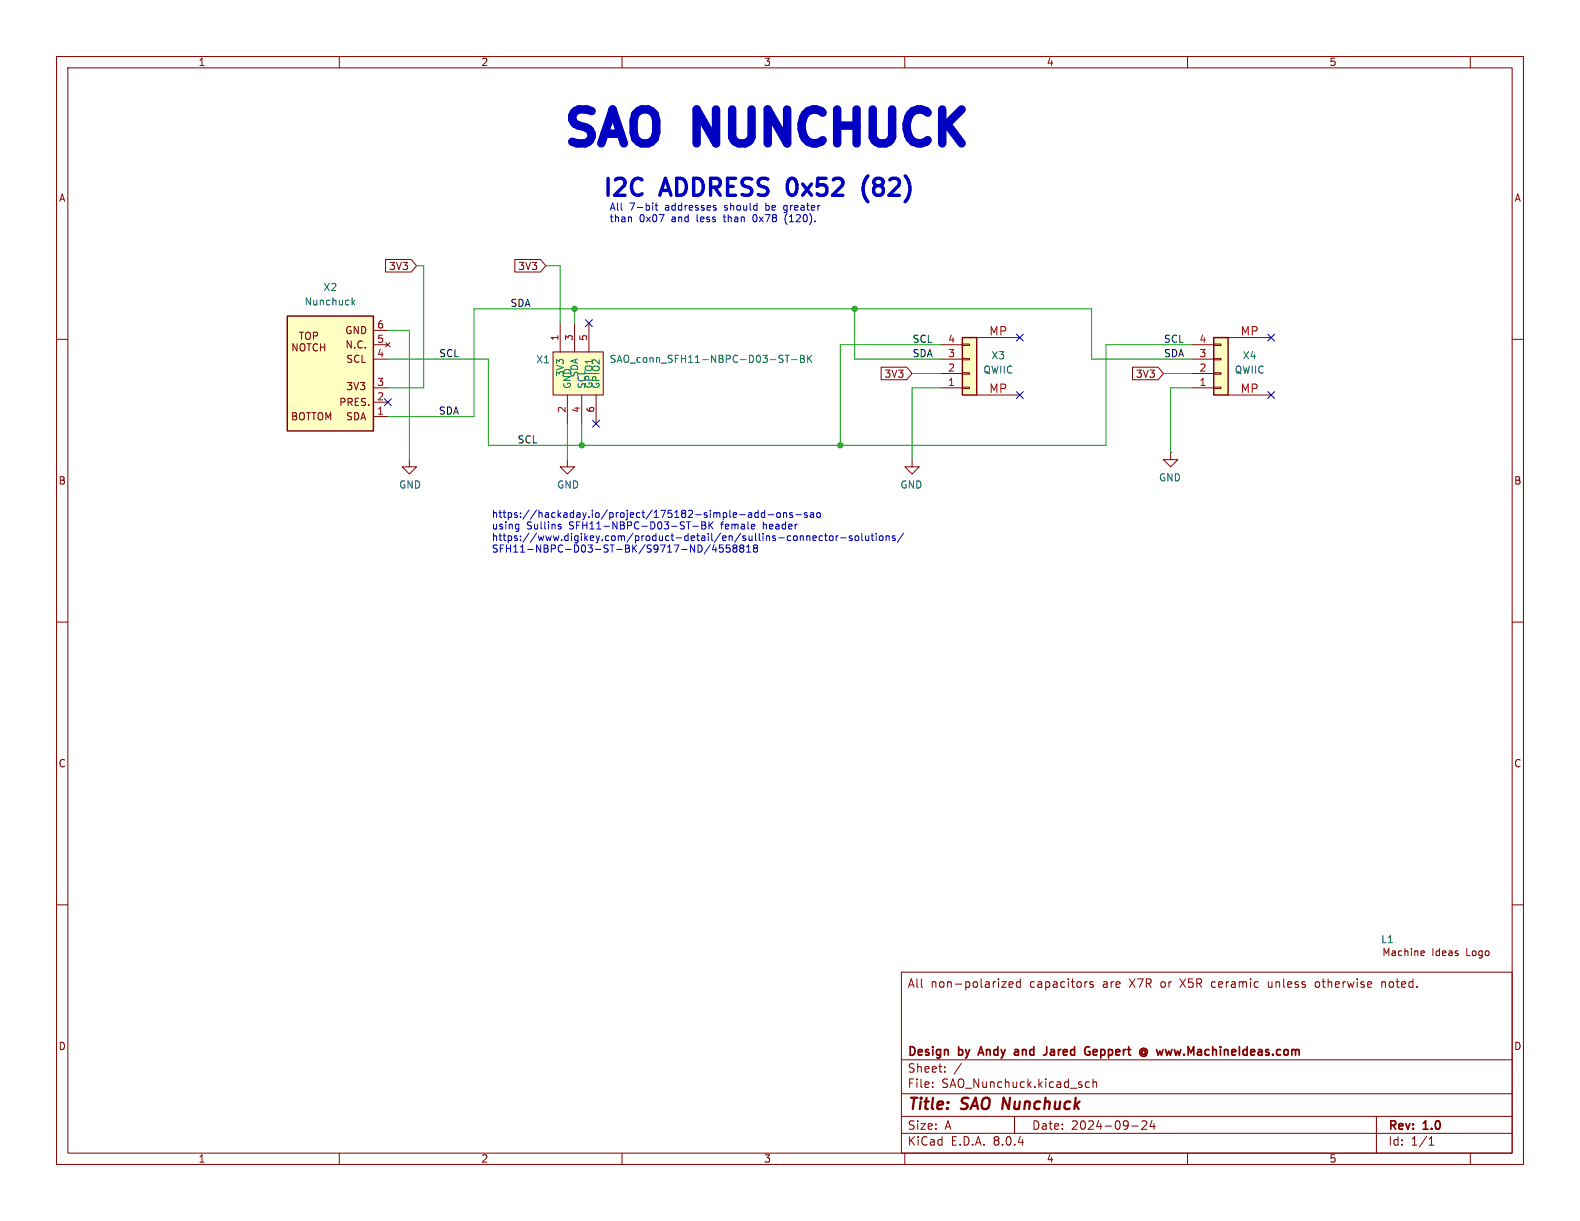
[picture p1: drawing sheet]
<svg xmlns="http://www.w3.org/2000/svg" width="279mm" height="216mm" viewBox="0 0 279 216" stroke-linecap="round" stroke-linejoin="round" font-family="sans-serif">
<g fill="none" stroke="#840000" stroke-width=".18">
<path d="M10 10h259.4v195.9h-259.4zM12 12h255.4v191.9h-255.4zM60 10v2M110 10v2M160 10v2M210 10v2M260 10v2M10 60h2M267.4 60h2M72.4 81.3v1.3h1.3l-1.3 1.2-1.3-1.2h1.3M10 110h2M267.4 110h2"/>
<path d="M10 160h2M267.4 160h2M159.4 171.9h108v32h-108zM177.1 173.6h.8l-.8 1h.8M178.4 174.1l.7-.2v-.2l-.5-.1-.2 .2 .1 .7h.6M180.4 173.7l-.4-.1-.3 .3v.4l.2 .2h.5M180.4 173.1v1.5M193.3 173.7l-.4-.1-.2 .2 .1 .2 .5 .2v.3h-.6M214.3 173.7v.7M224.3 173.6v.8l.2 .2M233.1 173.6l-.4 .1-.1 .2v.5l.5 .2M244.4 173.6v1"/>
<path d="M244.9 173.7l-.3-.1-.2 .1M159.4 197.4h108M159.4 193.4h108M159.4 187.4h108M164.9 192.1v.2M164.9 191.4v.1M167.1 189.4v.2M167.1 188.7v.1M170 188l-1.3 1.9M179.4 197.4v3M192.6 191.4l-.4-.1-.3 .3v.4l.2 .2h.5M193.3 191.4l.2-.1 .4 .1v.9"/>
<path d="M193.3 190.8v1.5M200.1 199.1h1.2M201.9 198.3l.6-.1 .2 .1 .1 .3-.9 1.1h.9M203.7 198.1l-.3 1.1h.9M204.1 198.7v1M243.4 197.4v6.5M60 203.9v2M110 203.9v2M159.4 200.4h108M160 203.9v2M210 203.9v2M252.7 202.5h.9"/>
<path d="M252.7 201.4l.4-.4v1.5M260 203.9v2"/>
</g>
<path d="M173.1 186.1h.7M173.5 185.1l-.5 1.5M179.6 185.6h.3l.2 .2M180.1 186.5l-.5 .1M180.1 185.9l-.5 .1M185.1 185.1v1l-.2 .4M186 185.6h-.2M186 186a.29 .29 0 0 0-.3 .3 .29 .29 0 0 0 .3 .3M192.5 185.9h.2v.6M193.8 185.6h-.3l-.2 .2 .1 .7 .4 .1M194 185.9l-.7 .2" fill="none" stroke="#840000" stroke-width=".3"/>
<path d="M50.8 55.9h15.2v20.3h-15.2z" fill="#ffffc2"/>
<path d="M50.8 55.9h15.2v20.3h-15.2z" fill="none" stroke="#840000" stroke-width=".25"/>
<g fill="none" stroke="#840000" stroke-width=".18">
<path d="M52.9 58.7h.8M53.3 58.7v1.3M54.2 58.8l.1-.1a.43 .43 0 0 1 .6 .5v.4a.42 .42 0 0 1-.4 .4 .42 .42 0 0 1-.5-.4v-.4zM55.4 59.4l.6-.1 .2-.1-.1-.3-.7-.2v1.3M66 58.4h2.6M52.5 60.8v1.3l-.7-1.3v1.3M53.2 60.8h.2a.43 .43 0 0 1 .5 .4v.4a.42 .42 0 0 1-.4 .5 .42 .42 0 0 1-.4-.5v-.4zM54.3 60.8h.7M54.6 60.8v1.3M56.2 60.9a.6 .6 0 0 0-.9 .4 .6 .6 0 0 0 .6 .8l.3-.2M56.7 60.8v1.3M56.7 61.4h.7"/>
<path d="M57.4 60.8v1.3M66 73.7h2.6M66 71.1h2.6M66 68.6h2.6M66 63.5h2.6M66 61h2.6M68.2 60.6l.8 .7M69 60.6l-.8 .7"/>
</g>
<path d="M62.3 52.6v1.3M62.4 53.4l.3 .5M62.7 53.1l-.4 .5" fill="none" stroke="#006464" stroke-width=".18"/>
<path d="M214.6 59.7h2.6v10.2h-2.6z" fill="#ffffc2"/>
<path d="M217.2 59.7h7.6M210.8 68.6h3.8M210.8 66h3.8M210.8 63.5h3.8M210.8 61h3.8M214.6 60.8h1.3v.3h-1.3zM214.6 63.4h1.3v.2h-1.3zM214.6 65.9h1.3v.3h-1.3zM214.6 68.5h1.3v.2h-1.3zM217.2 69.9h7.6" fill="none" stroke="#840000" stroke-width=".18"/>
<path d="M214.6 59.7h2.6v10.2h-2.6z" fill="none" stroke="#840000" stroke-width=".25"/>
<path d="M97.8 62.2h8.9v7.7h-8.9z" fill="#ffffc2"/>
<g fill="none" stroke="#840000" stroke-width=".18">
<path d="M99.1 57.2v5M101.6 57.2v5M104.1 57.2v5M97.8 62.2h8.9v7.7h-8.9zM100.3 69.9v5M102.9 69.9v5M105.4 69.9v5M100.3 81.3v1.3h1.3l-1.3 1.2-1.2-1.2h1.2M161.3 81.3v1.3h-1.3l1.3 1.2 1.3-1.2h-1.3M207 80v1.3h-1.3l1.3 1.3 1.3-1.3h-1.3M207 80h.1M251.5 168.1l.3 .1 .1 .2-.6 .2"/>
<path d="M251.8 168.9l-.3 .1"/>
</g>
<path d="M138.8 62.8h.8M139.2 62.8v1.3M140 63.6h.9M141.6 62.8h.4l.2 .3-.2 .3 .2 .1 .1 .3-.3 .3h-.4zM141.6 63.4h.4M142.8 62.8v1.3M143 63.4l.5 .7M143.5 62.8l-.7 .7" fill="none" stroke="#006464" stroke-width=".18"/>
<path d="M170.2 59.7h2.5v10.2h-2.5z" fill="#ffffc2"/>
<g fill="none" stroke="#840000" stroke-width=".18">
<path d="M68.2 45.9h4.5l1 1.1-1 1.1h-4.5zM91 45.9h4.6l.9 1.1-.9 1.1h-4.6zM172.7 59.7h7.6M155.8 64.9h4.5l1 1.1-1 1.2h-4.5zM166.4 68.6h3.8M166.4 66h3.8M166.4 63.5h3.8M166.4 61h3.8M170.2 60.8h1.2v.3h-1.2zM170.2 63.4h1.2v.2h-1.2zM170.2 65.9h1.2v.3h-1.2zM170.2 68.5h1.2v.2h-1.2z"/>
<path d="M172.7 69.9h7.6M200.3 64.9h4.5l.9 1.1-.9 1.2h-4.5z"/>
</g>
<path d="M170.2 59.7h2.5v10.2h-2.5z" fill="none" stroke="#840000" stroke-width=".25"/>
<g fill="none" stroke="#0000c2" stroke-width=".18">
<path d="M111.6 38.4l.1 .8M115.4 35.9v.1M115.4 36.3v.9M116 35.9v1.1l.3 .2M126.3 36.7l.3 .1 .1 .2-.2 .2h-.3M133.3 38l-.2 .4 .2 .8M138.6 37.5l.2 .1M138.6 36.4v.5l.2 .3M138.9 38.3v.9l.3 .5M91.4 92.7l.3 .1M91.7 92.7v1.1M91.7 93.5h-.3"/>
<path d="M98.9 93.1l.3 .1v.2l-.1 .1h-.3M98.9 92.7l.3 .1M122.5 93.1h1M124.1 92.3v1.2l.7-.1v-.3l-.3-.2M124.1 92.9h.4M124.8 92.6l-.3 .3M125.4 92.3v1.2M125.6 92.8l.5 .7M125.6 96.3l-1.1 1.6M126.1 92.3l-.7 .7M126.3 96.3l-.3 .9h.8M126.6 96.8v.8"/>
<path d="M127.2 96.4v.6l.2-.2 .4 .1 .1 .5-.2 .2-.5-.1M128.5 96.4l-.1 .6 .2-.2 .4 .1 .1 .5-.2 .2-.5-.1M129.6 96.7l.2 .2M129.8 96.9l-.2 .2 .1 .4 .1 .1h.3l.2-.2v-.3l-.2-.2M129.8 96.9h.3M130.3 96.7l-.2 .2M130.8 91h1M130.8 96.7l.3 .2M131.1 96.9l-.3 .2v.3l.3 .2h.2l.2-.2v-.3l-.2-.2M131.1 96.9h.2M131.5 96.7l-.2 .2M132 97.6h.7"/>
<path d="M132.4 90.7h.5v.8M132.4 96.4v1.2M132.9 91h-.4l-.2 .2 .2 .3 .4-.1M133.2 96.7l.3 .2M133.5 96.9l-.3 .2 .1 .4 .2 .1h.2l.3-.2-.1-.4-.2-.1M133.5 96.9h.2M134 96.7l-.3 .2M134.1 90.7h-.4l-.2 .2 .1 .5h.5M134.1 90.2v1.3M135.2 90.7h-.3l-.3 .2 .1 .5h.5M135.2 90.2v1.3M135.8 91h1"/>
<path d="M137.4 90.8l.2-.1 .3 .1 .1 .5-.1 .1-.3 .1-.2-.1zM138.6 90.8l.1-.1h.3l.1 .8M138.6 90.7v.8M140.1 90.7h-.3l-.2 .1 .1 .2 .4 .1v.3h-.5M140.7 91h1M141.9 94.7l.2 .2v.7M142.7 94.7v.9M142.7 94.9l.1-.2 .4 .1v.8M142.7 90.7h-.3l-.2 .1 .1 .2 .4 .1v.3h-.5M143.3 90.7h.5l.1 .8M143.8 95.2l.6-.2-.1-.2-.4-.1-.1 .2v.6h.5M143.9 91h-.4l-.2 .2 .2 .3 .4-.1"/>
<path d="M144.5 90.8l.2-.1 .3 .1 .1 .5-.1 .1-.3 .1-.2-.1zM145.4 94.8l-.3-.1-.3 .3 .2 .5h.4M145.8 94.7h.5M146 94.3v1.1l.3 .2M146.8 94.8l.3-.1 .2 .3v.3l-.2 .3-.3-.1-.1-.2zM147.9 94.7v.9M148.2 94.7l-.3 .3M148.7 95.1h.9M150.6 94.8l-.3-.1-.1 .2v.2l.4 .1v.3h-.4M151.3 94.9l.1-.2 .4 .2 .1 .4-.2 .2-.3 .1-.1-.1zM152.4 94.3v1.1l.2 .2M153.1 94.7v.8l.3 .1 .2-.1"/>
<path d="M153.6 94.7v.9M154 94.7h.5M154.2 94.3v1.1l.3 .2M154.9 94.3v.1M154.9 94.7v.9M155.6 94.8l.3-.1 .3 .3v.3l-.3 .3-.3-.1-.1-.2zM156.7 94.9l.2-.2 .3 .1v.8M156.7 94.7v.9M158.3 94.8l-.3-.1-.2 .2v.2l.5 .1v.3h-.5M159.8 94.3l-1.1 1.6"/>
</g>
<path d="M139.4 32.1l-.2 .6 .2 1.3M153.5 31.1a3.4 3.4 0 0 0 0 4.6" fill="none" stroke="#0000c2" stroke-width=".6"/>
<g fill="none" stroke="#009600" stroke-width=".18">
<path d="M68.6 58.4h3.8v22.9M73.7 47h1.2v21.6h-6.3M96.5 47h2.6v10.2M101.6 54.6v2.6M151.1 54.6v8.9h15.3M100.3 74.9v6.4M102.9 74.9v3.8M161.3 66h5.1M166.4 61h-17.8v17.7M166.4 68.6h-5.1v12.7M205.7 66h5.1M210.8 61h-15.2v17.7h-109.2v-15.2h-17.8"/>
<path d="M210.8 63.5h-17.8v-8.9h-109.2v19.1h-15.2M210.8 68.6h-3.8v11.4"/>
</g>
<g fill="none" stroke="#000084" stroke-width=".18">
<path d="M103.5 56.5l1.2 1.3M104.7 56.5l-1.2 1.3M179.7 59.1l1.2 1.2M180.9 59.1l-1.2 1.2M224.2 59.1l1.2 1.2M225.4 59.1l-1.2 1.2M68 70.5l1.2 1.2M69.2 70.5l-1.2 1.2M104.8 74.3l1.2 1.2M106 74.3l-1.2 1.2M179.7 69.2l1.2 1.3M180.9 69.2l-1.2 1.3"/>
<path d="M224.2 69.2l1.2 1.3M225.4 69.2l-1.2 1.3"/>
</g>
<g fill="#009600" stroke="#009600" stroke-width=".18">
<circle cx="151.1" cy="54.6" r=".46"/>
<circle cx="101.6" cy="54.6" r=".46"/>
<circle cx="148.6" cy="78.7" r=".46"/>
<circle cx="102.9" cy="78.7" r=".46"/>
</g>
<g font-size="8.4" fill="#0000c2">
<text x="99.1" y="26.2">SAO</text>
<text x="124.1" y="26.2">NUNCHUCK</text>
</g>
<g font-size="4.2" fill="#0000c2">
<text x="106.4" y="34.9">I2C</text>
<text x="117.2" y="34.9">ADDRESS</text>
<text x="140.7" y="34.9">0x52</text>
<text x="155.1" y="34.9">(82)</text>
</g>
<g font-size="2.8" fill="#840000">
<text x="160.4" y="196.8">Title:</text>
<text x="170.1" y="196.8">SAO Nunchuck</text>
</g>
<g font-size="2.1" fill="#a90000">
<text x="174.8" y="59.4">MP</text>
<text x="219.3" y="59.4">MP</text>
<text x="174.8" y="69.6">MP</text>
<text x="219.3" y="69.6">MP</text>
</g>
<g font-size="2.1" fill="#840000">
<text x="160.4" y="174.9">All</text>
<text x="164.6" y="174.9">non-polarized</text>
<text x="182.1" y="174.9">capacitors</text>
<text x="195.2" y="174.9">are</text>
<text x="200" y="174.9">X7R</text>
<text x="205.7" y="174.9">or</text>
<text x="209.3" y="174.9">X5R</text>
<text x="214.9" y="174.9">ceramic</text>
<text x="225.1" y="174.9">unless</text>
<text x="233.6" y="174.9">otherwise</text>
<text x="245.5" y="174.9">noted.</text>
<text x="160.4" y="189.9">Sheet:</text>
<text x="160.4" y="187.1">Design</text>
<text x="169.6" y="187.1">by</text>
<text x="173.8" y="187.1">Andy</text>
<text x="180.7" y="187.1">and</text>
<text x="186.5" y="187.1">Jared</text>
<text x="194.3" y="187.1">Geppert</text>
<text x="204.6" y="187.1">@ www.MachineIdeas.com</text>
<text x="160.4" y="192.6">File:</text>
<text x="166.5" y="192.6">SAO_Nunchuck.kicad_sch</text>
<text x="160.4" y="202.8">KiCad</text>
<text x="160.4" y="200">Size:</text>
<text x="167.1" y="200">A</text>
<text x="168.1" y="202.8">E.D.A.</text>
<text x="175.7" y="202.8">8.0.4</text>
<text x="182.4" y="200">Date:</text>
<text x="189.4" y="200">2024-09-24</text>
<text x="245.4" y="200.2">Rev:</text>
<text x="245.4" y="202.8">Id:</text>
<text x="249.5" y="202.8">1/1</text>
<text x="251.8" y="200.2">1.0</text>
</g>
<g font-size="1.8" fill="#840000">
<text x="35" y="11.9">1</text>
<text x="85" y="11.9">2</text>
<text x="135" y="11.9">3</text>
<text x="185" y="11.9">4</text>
<text x="235" y="11.9">5</text>
<text x="10.3" y="35.9">A</text>
<text x="267.7" y="35.9">A</text>
<text x="68.7" y="47.9">3V3</text>
<text x="91.5" y="47.9">3V3</text>
<text x="60.9" y="59.3">GND</text>
<text x="61" y="61.8">N.C.</text>
<text x="61.1" y="64.4">SCL</text>
<text x="59.9" y="72">PRES.</text>
<text x="61.1" y="69.2">3V3</text>
<text x="156.3" y="67">3V3</text>
<text x="200.8" y="67">3V3</text>
<text x="51.3" y="74.5">BOTTOM</text>
<text x="61.1" y="74.5">SDA</text>
<text x="10.3" y="85.9">B</text>
<text x="267.7" y="85.9">B</text>
<text x="10.3" y="135.9">C</text>
<text x="267.7" y="135.9">C</text>
<text x="244.3" y="169.3">Machine</text>
<text x="253.2" y="169.3">Ideas</text>
<text x="259.4" y="169.3">Logo</text>
<text x="10.3" y="185.9">D</text>
<text x="267.7" y="185.9">D</text>
<text x="35" y="205.8">1</text>
<text x="85" y="205.8">2</text>
<text x="135" y="205.8">3</text>
<text x="185" y="205.8">4</text>
<text x="235" y="205.8">5</text>
</g>
<g font-size="1.8" fill="#0000c2">
<text x="107.7" y="37.3">All</text>
<text x="107.7" y="39.4">than</text>
<text x="111.3" y="37.3">7-bit</text>
<text x="113" y="39.4">0x07</text>
<text x="117.7" y="37.3">addresses</text>
<text x="118.9" y="39.4">and</text>
<text x="123.5" y="39.4">less</text>
<text x="128.4" y="37.3">should</text>
<text x="128.5" y="39.4">than</text>
<text x="133.8" y="39.4">0x78</text>
<text x="135.8" y="37.3">be</text>
<text x="139.3" y="37.3">greater</text>
<text x="139.6" y="39.4">(120).</text>
<text x="86.9" y="91.7">https://hackaday.io/project/175182-simple-add-ons-sao</text>
<text x="86.9" y="93.7">using</text>
<text x="86.9" y="95.7">https://www.digikey.com/product-detail/en/sullins-connector-solutions/</text>
<text x="93.1" y="93.7">Sullins</text>
<text x="100.8" y="93.7">SFH11-NBPC-D03-ST-BK</text>
<text x="127.8" y="93.7">female</text>
<text x="135.4" y="93.7">header</text>
<text x="86.9" y="97.8">SFH11-NBPC-D03-ST-BK/S9717-ND/4558818</text>
</g>
<g font-size="1.8" fill="#006464">
<text x="57.1" y="51.7">X2</text>
<text x="53.8" y="54.2">Nunchuck</text>
<text x="94.7" y="64.4">X1</text>
<text x="107.7" y="64.4">SAO_conn_SFH11-NBPC-D03-ST-BK</text>
<text x="175.2" y="63.7">X3</text>
<text x="219.7" y="63.7">X4</text>
<text x="173.8" y="66.3">QWIIC</text>
<text x="218.2" y="66.3">QWIIC</text>
<text x="70.5" y="86.6">GND</text>
<text x="98.4" y="86.6">GND</text>
<text x="159.1" y="86.6">GND</text>
<text x="204.8" y="85.3">GND</text>
<text x="244.1" y="167">L1</text>
</g>
<g font-size="1.8" fill="#a90000">
<text x="66.6" y="58.2">6</text>
<text x="66.6" y="63.2">4</text>
<text x="66.6" y="60.7">5</text>
<text x="167.6" y="65.8">2</text>
<text x="167.6" y="63.2">3</text>
<text x="167.6" y="60.7">4</text>
<text x="212" y="65.8">2</text>
<text x="212" y="63.2">3</text>
<text x="212" y="60.7">4</text>
<text x="66.6" y="70.9">2</text>
<text x="66.6" y="68.3">3</text>
<text x="167.6" y="68.3">1</text>
<text x="212" y="68.3">1</text>
<text x="66.6" y="73.4">1</text>
</g>
<g font-size="1.8" fill="#0f0f0f">
<text x="90.2" y="54.3">SDA</text>
<text x="77.6" y="63.2">SCL</text>
<text x="161.3" y="63.2">SDA</text>
<text x="161.3" y="60.7">SCL</text>
<text x="205.7" y="60.7">SCL</text>
<text x="205.7" y="63.2">SDA</text>
<text x="77.5" y="73.4">SDA</text>
<text x="91.4" y="78.5">SCL</text>
</g>
<g font-size="1.7" fill="#a90000">
<text x="98.8" y="60.4" transform="rotate(-90 98.8 60.4)">1</text>
<text x="101.3" y="60.4" transform="rotate(-90 101.3 60.4)">3</text>
<text x="103.9" y="60.4" transform="rotate(-90 103.9 60.4)">5</text>
<text x="100.1" y="73.1" transform="rotate(-90 100.1 73.1)">2</text>
<text x="102.6" y="73.1" transform="rotate(-90 102.6 73.1)">4</text>
<text x="105.2" y="73.1" transform="rotate(-90 105.2 73.1)">6</text>
</g>
<g font-size="1.7" fill="#006464">
<text x="99.9" y="66.8" transform="rotate(-90 99.9 66.8)">3V3</text>
<text x="101.2" y="68.8" transform="rotate(-90 101.2 68.8)">GND</text>
<text x="102.4" y="66.8" transform="rotate(-90 102.4 66.8)">SDA</text>
<text x="103.7" y="68.8" transform="rotate(-90 103.7 68.8)">SCL</text>
<text x="105" y="68.8" transform="rotate(-90 105 68.8)">GPIO1</text>
<text x="106.2" y="68.8" transform="rotate(-90 106.2 68.8)">GPIO2</text>
</g>
</svg>
